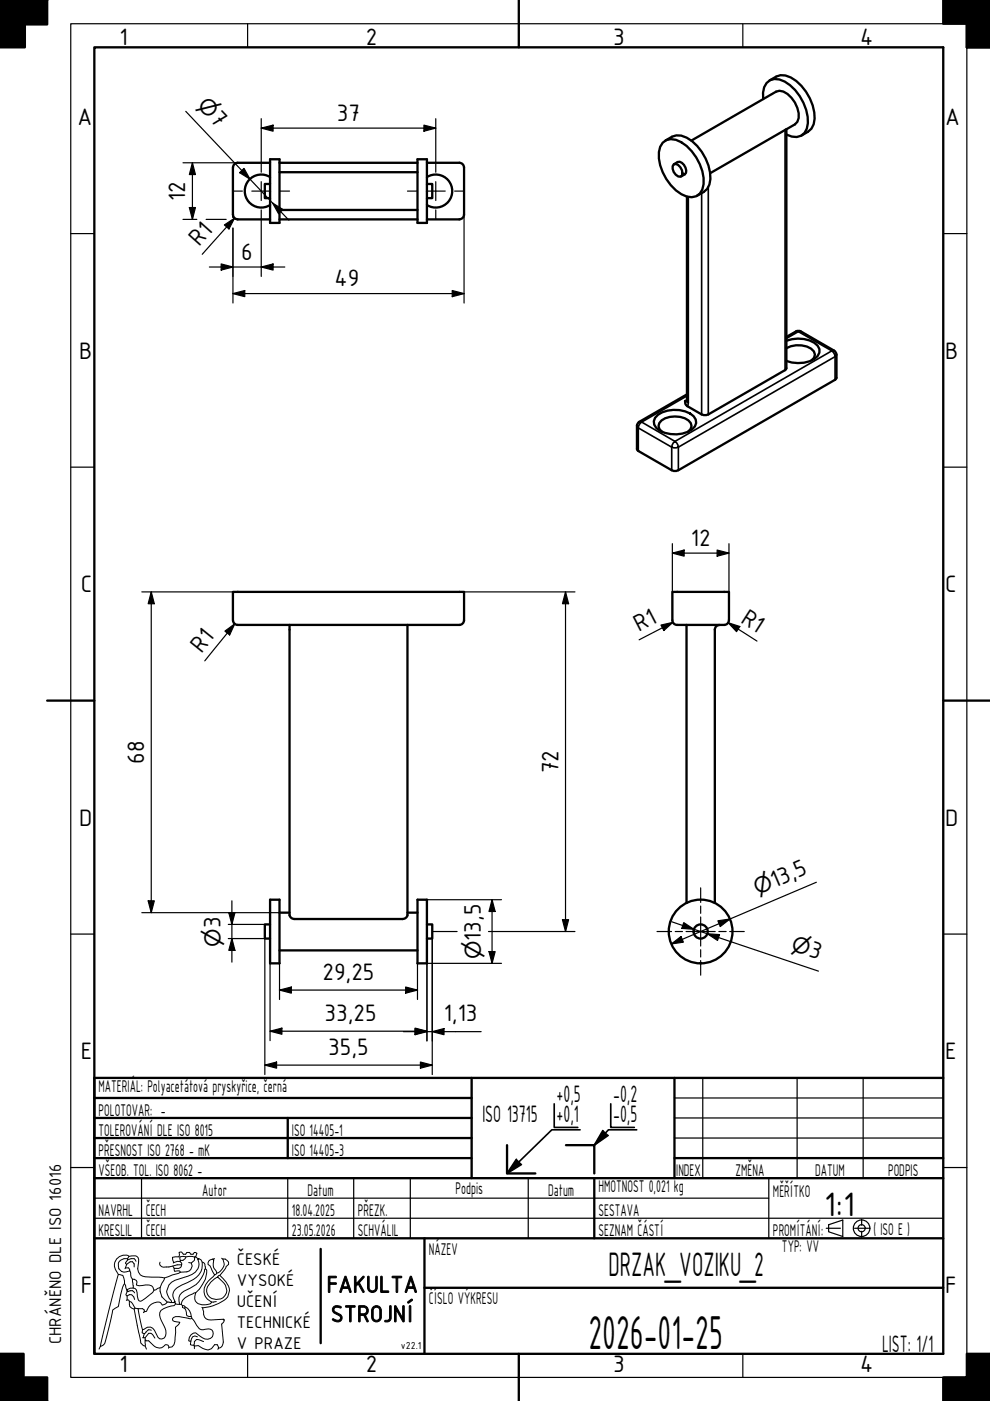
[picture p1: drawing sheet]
<svg xmlns="http://www.w3.org/2000/svg" width="210mm" height="297mm" viewBox="0 0 210 297" stroke-linecap="round" stroke-linejoin="round" font-family="sans-serif">
<!-- layer: Viditelna silna -->
<g fill="none" stroke="#000" stroke-width=".49">
<path d="M0 0h10zM5.3 0v10h-5.3v-10v5.2h10v-5.2M163.2 17.1a3.9 3.9 0 0 1 5.6 .1 10.6 10.6 0 0 1 3.9 8 3.7 3.7 0 0 1-2.8 3.6M205 5v5h5h-5v-10h5h-10v5h10M57.3 34.5h-6.9a1.02 1.02 0 0 0-1 1v10a.99 .99 0 0 0 1 1M57.3 39h-1.2v3h1.2M57.3 33.8h2v13.5h-2zM57.3 37.6a3.5 3.5 0 0 0-5.4 2.9 3.5 3.5 0 0 0 5.4 3M59.3 34.5h29.2M59.3 36.5h29.2M88.5 33.8h2v13.5h-2zM90.5 37.6a3.5 3.5 0 0 1 5.4 2.9 3.5 3.5 0 0 1-5.4 3"/>
<path d="M90.5 34.5h6.9a1.02 1.02 0 0 1 1 1v10a.99 .99 0 0 1-1 1M90.5 39h1.1v3h-1.1M140.5 30.3a3 3 0 0 1 3.9-.2 10.4 10.4 0 0 1 4.8 9 2.7 2.7 0 0 1-3.6 2.6 10 10 0 0 1-5.9-9.4l.3-1.2zM141.1 29.8a4 4 0 0 1 5.6 .1 10.6 10.6 0 0 1 3.9 8 3.7 3.7 0 0 1-2.8 3.6M142.8 34.8a1.48 1.48 0 0 1 1.8 1.3l.1 .6-.1 .5-.4 .3a1.83 1.83 0 0 1-1.4-2.7zM142.9 34.8l.8-.4a1.66 1.66 0 0 1 1.8 1.7l-.1 .5-.2 .4-.8 .4M146.6 29.8l17.9-10.4a2.85 2.85 0 0 1 3.3 1.3 6 6 0 0 1 1.5 4.3 3.7 3.7 0 0 1-2.7 2.5l-16 9.2M161.8 21a3.7 3.7 0 0 1 1.5-4 4 4 0 0 1 4.2 1.1 10.6 10.6 0 0 1 3.8 8 2.72 2.72 0 0 1-3.4 2.9l-1.2-.5M166.7 27.4v50.9l-17 9.7-.9-.1-3.1-1.8-.4-.5-.1-.6M50.4 46.5h6.9M59.3 46.5h29.2M59.3 44.5h29.2"/>
<path d="M90.5 46.5h6.9M145.7 41.7l-.1 43.5M166.7 71.4l2.1-1.1 .7-.1 7.6 4.3 .3 .7-.1 5.1-33.9 19.6-1-.2-7.3-4.3-.1-5.1 .2-.5 .3-.4M166.7 72.2a6.4 6.4 0 0 1 6.7 1.1 1.81 1.81 0 0 1-.7 2.8 6.9 6.9 0 0 1-6 .4M166.7 73.8a4.9 4.9 0 0 1 5.9 .7l.2 .7-.2 .6-.5 .6M139.5 87.9a6.6 6.6 0 0 1 7.6 .4 1.75 1.75 0 0 1-.4 2.7 6.6 6.6 0 0 1-7.5-.3 1.76 1.76 0 0 1 .3-2.8zM140.3 91.5a1.4 1.4 0 0 1 0-2.4 5.3 5.3 0 0 1 5.7 0 1.39 1.39 0 0 1-.1 2.4M145.7 83.6l-10.2 5.8M49.4 125.5h49v6a.99 .99 0 0 1-1 1h-47a.99 .99 0 0 1-1-1zM61.4 132.5v61.5a1.05 1.05 0 0 0 1 .9h23a1.05 1.05 0 0 0 1-.9v-61.5M142.6 125.5h12l-.1 6a.99 .99 0 0 1-.9 1h-10.1a.99 .99 0 0 1-.9-1zM145.6 132.5v59"/>
<path d="M151.6 133.5v58M152.6 132.5a.99 .99 0 0 0-1 1M57.3 196h-1.2v3h1.2M57.3 190.8h2v13.4h-2zM59.3 193.5h2.1M86.4 193.5h2.1M88.5 190.8h2v13.4h-2zM90.5 196h1.1v3h-1.1M59.3 201.5h29.2M20 237h80M20 232.8h80M61 237v8.5"/>
<path d="M100 228.5v21.3M20 245.5h80M20 241.3h80M107.5 242.8v6h6M120 242.8h6v6M143 245.5h57M0 292h10v5h-10zM0 287h5v10h-5M210 287h-5v5h-5v5h10"/>
<circle cx="148.6" cy="197.5" r="1.5"/>
<circle cx="148.6" cy="197.5" r="6.8"/>
</g>
<g fill="none" stroke="#000" stroke-width=".35">
<path d="M150.2 39.7v48.2M166.4 27.6v50.9M145.9 41.8v43.6M148.8 40.9v47M166.7 71.8l2.6-1.5 7.1 4.1-33.3 19.2M168.8 70.3h1M176.8 74.3l-.4 .1 .6 .8 .1 .4 .3-.4M135.3 95.6v-4.9l7.1 4.1v4.9M135.5 89.4l.5 .1M136 89.5l-.3 .3-.4 .9-.3-.4M136 89.5l7.1 4.1M142.8 93.9l.3-.3 .4 .3 .3 .9-.4 .2-1-.2z"/>
<path d="M145.7 85l.2 .4M145.7 84.8l-.5 .2 .4 .1M145.7 83.9l-9.7 5.6M145.9 85.4l-.2 .7M177.1 80.5v-4.9l-33.3 19.2v4.9M117.5 234v5h5M123 239.5h-6l-9.5 9.3M127.8 239.7l-1.8 3.1M129.5 234v5h5M135 239.5h-6l-3 3.3 2.9-2.1M109.5 245.8l-2 3 3.1-1.9"/>
</g>
<g fill="#000">
<path d="M0 -.1h5.3v10.1h-5.3z" fill-rule="evenodd"/>
<path d="M0 -.1h10v5.3h-10z" fill-rule="evenodd"/>
<path d="M200 0h10v10h-5v-5h-5z" fill-rule="evenodd"/>
<path d="M0 287h5v10h-5z" fill-rule="evenodd"/>
<path d="M0 292h10v5h-10z" fill-rule="evenodd"/>
<path d="M200 292h5v-5h5v10h-10z" fill-rule="evenodd"/>
</g>
<!-- layer: Viditelna tenka -->
<path d="M109.5 245.8l1.1 1.1-3.1 1.9zM127.8 239.7l1.1 1-2.9 2.1z" fill="#000"/>
<g fill="none" stroke="#000" stroke-width=".25">
<path d="M15 5h190v287h-190zM52.5 5v5M157.5 5v5M15 49.5h5M200 49.5h5M15 99h5M200 99h5M15 198h5M200 198h5M127.8 239.7l1.1 1M149 228.5v21.3M169 228.5v21.3"/>
<path d="M183 228.5v21.3M15 247.5h5M20 254h143M87 249.8v12.7M109.5 245.8l1.1 1.1M200 247.5h5M52.5 287v5M157.5 287v5"/>
</g>
<!-- layer: Ramecek -->
<path d="M20 10h180v277h-180zM110 0v10M10 148.5h10M200 148.5h10M110 287v10" fill="none" stroke="#000" stroke-width=".49"/>
<!-- layer: LEV CVUT -->
<g fill="none" stroke="#000" stroke-width=".21">
<path d="M25.1 270.2l-2 7.7-1.8 7.6a1.38 1.38 0 0 0 1.1-1.3l1.5-6.4 1.2-.8 .2-1.1a7.8 7.8 0 0 1 1.1-3.7M26.4 272.2l.5 1.3M26.6 268.8l-.1 .2M26.9 268.1l.7-.6h.5l.3 .5v.6M27 273.7l.1 .1M27 273.7v.1h.1M27 273.8l-.3 .7 .1 .2 .2 .1 .4-.3h.5l.5 .5 .1 .5M27 274.8v.8l-.2 .1M27 275.6h.3l.1 .3 .5 .2 .7 1.3 .7 .1M27.1 267.1l.7-.2h.6l.4 .5M27.1 267.1v-.2a1.5 1.5 0 0 0-2 1.6 1.5 1.5 0 0 0 2.4 1l-.3-.7h-.6M27.1 267.1l-.5 .7 .3 .3-.3 .7"/>
<path d="M27.1 273.8l1-.1 .4 .4M27.3 266.4l-.2 .5M27.4 275.9a1.19 1.19 0 0 0 1 1.7l.2-.2M27.5 269.5l.3 1.3 .3 .4M28.1 271.2h.3l.5 .3 .2 .3-.2 .6 .6 .2a4.9 4.9 0 0 1 2.6 0l.5 1 1.3-.6M28.1 271.2l.2 1.9h-.7l-.7 .4 .1 .2M28.3 273.1l.6 .4 .4 2.1a.52 .52 0 0 0 .9 .1l2.1-1.6 .3-.5M28.4 277.6l1.4 6.6a1.15 1.15 0 0 0 1 1.2l.3 .6M29.3 277.5h.9l.4 .3v.3M30.6 278.1l-.2 .2M33.9 273a2.75 2.75 0 0 0 1.4 2.9l.1 .2M33.9 267.6l-.1 .3a.79 .79 0 0 0 .8 .8 7 7 0 0 0 3-.5h.9"/>
<path d="M34.9 271l-1 2M35.4 276.1l-.4 .4-.6 .2-.3-.5a2.43 2.43 0 0 0-3 1.8l-.5 .1M36.4 276.2h.5M36.6 268.4l.3 .5M36.8 267.7l.9-.3 .5 .1 .3 .3v.4M36.8 267.7l-.1 .1M36.9 276.2h.3v.2l.8 .1M37.1 276v.1M37.2 276.4l-.3 .4a5.8 5.8 0 0 0-2.8 1 2.01 2.01 0 0 0 .1 2.2 4.3 4.3 0 0 1 .9 3.2l-.3 .5-.5 .2-.5-.1-.3-.3a3.3 3.3 0 0 0-1.6-2.1h-.6l-1.1 .5-.9-4.4M38 276.5h.4M38.2 267.2l-.1-.7 .7-.1 2.5 .1-.1 .7-.6 .6M38.2 269.7l-3.3 1.3-4.1-.3a1.62 1.62 0 0 1-1.6-1.7l.2-1.4-.1-1a1.61 1.61 0 0 0-2-.2l-.1-.1a2.16 2.16 0 0 0-2.3 .5 2.16 2.16 0 0 0-.4 2.3l.6 1.1 .9 .2 .4 1.2v.6"/>
<path d="M38.2 267.2v.3M38.4 276.5l.3 .3M38.5 268.2l-.2 .5-.4 .2h-1l.1 .7 1-.2 .2 .3M38.7 276.8l.4 .1a2.62 2.62 0 0 1 1.5 2.2l-1-.1-.1-.3a1.3 1.3 0 0 0-.8-1.5zM39.3 277.1l-.1 .3M39.4 266.5l-.1 .4-.5 .3h-.6M40 267.7l.6 .1a1.29 1.29 0 0 1-1 1.9h-1.4M40.6 279.1l.1 .4 .3 .3a5.3 5.3 0 0 0 1.6 2.1h.6a1.52 1.52 0 0 1 1.9 .4 1.34 1.34 0 0 1-.6 1.5 1.34 1.34 0 0 1-1.6-.2l-1.4-1a1.55 1.55 0 0 0-1.5 1.7l.5 .1 .3-1 .5-.2 .6 .2M40.7 279.5l-.5 .1a4.9 4.9 0 0 0-3.4-.2l-.2 .3v.3l1.5 .4-.3 .5-.6 .5-.1 2.2a2.38 2.38 0 0 1-.6 2l-.7 .1a.56 .56 0 0 0-.7-.6 1.66 1.66 0 0 1-2.8-.1l-.8-.7h-.7v-.7h-.6M41.3 266.5h.2M41.5 274.1l-.6 .2a3.2 3.2 0 0 0-2.5 2.2M41.5 266.5l.3-.8-.3-.1-.3-.1-.3 .4h-.4l-.3-.4h-.6l-.2 .4h-.5l-.4-.4h-.3h-.2v1l-1.4 .1 .2 1.1"/>
<path d="M41.5 274.1a1.62 1.62 0 0 0 1.3 2.5h.8a1.11 1.11 0 0 0 1.2-.5M41.5 266.5l.5 .4M42 267a2.32 2.32 0 0 1-1.3 3.2l-3.6 1.2a2.52 2.52 0 0 0-.8 4.4l.1 .4-1-.1M42.1 266.9h-.1v.1M42.1 266.9l.5 .2 .3 .5 .4 .2 .2 1.2M42.1 266.9l-.1 .1M42.8 277.2l.2 .1M42.9 267.6a3.5 3.5 0 0 1-1.9 3.7l-1.2 .6a4.3 4.3 0 0 0-3 2.1 2.11 2.11 0 0 0 .3 2l-.2 .2M43 277.3l.2 .7a1.43 1.43 0 0 0 1.6 1.9l2.6-.2 .1 .2-.1-.2M43.5 269a.73 .73 0 0 1 .3 .9 7.5 7.5 0 0 1-2.3 4.2M43.5 269l-.1 .2a5.2 5.2 0 0 1-3.1 3.9 2.68 2.68 0 0 0-2.3 2.8v.6M44.2 267.4l.9-.5 .2 .3a2.16 2.16 0 0 0 .6 2.4l.1 .3-.5 .4-.9-1.9-.5-.3z"/>
<path d="M45.3 266.9v.1M45.5 266.9h-.4M45.5 270.3l-.3 .4a3.4 3.4 0 0 0-1.6 4.2l.4 .5 .8 .7M45.9 276l-1.1 .1M46.6 270.4a5.3 5.3 0 0 1 2.1 3.3 3.1 3.1 0 0 1-2.3 2.7 9.3 9.3 0 0 1-3.4 .9M47 266.8l.3 .1M47.3 266.9h.4l.3 .2a.75 .75 0 0 1 .2 1.2l-.3 .2-.3 .8-1.5 1.5a3.9 3.9 0 0 0-2.3 3 2.15 2.15 0 0 0 3.4 1.4 2.15 2.15 0 0 0-.2-3.6l-.9-.8M47.3 266.9a2.09 2.09 0 0 1-1.3 3M47.5 279.9l-.1 .5-.4 .3 .4 3.8a1.22 1.22 0 0 1-1.1 1.3l-.2-.7h-.6l-.7 .8-.7 .3-1.1-.3-.9-.6-.9 .1M21.3 285.5l-.3 .5M30.2 281.9l-.1 .7 .5 .2 .8-.9 .7 .1M30.6 282.8l-.2 .8"/>
<path d="M30.8 283.6l.7-.9h.5l.8 1M30.8 284.1l.2 .2M30.8 284.3v1.1M35.8 285.7l-.1 .1M40.5 284.4l-.1 .7 .7 .1M41.1 285.2l.1 .2M41.2 285.4v.5M43.2 284.5l-1.5-.5-.5 .5-.1 .7M46.3 285.8l-.2 .2"/>
</g>
<!-- layer: Osa -->
<g fill="none" stroke="#000" stroke-width=".25">
<path d="M55.4 34.5v2M55.4 38.5v4M92.4 34.5v2M92.4 38.5v4M49.4 40.5h2M53.4 40.5h4M55.4 44.5v2M59.4 40.5h2M86.4 40.5h2M90.4 40.5h4M92.4 44.5v2M96.4 40.5h2"/>
<path d="M139.3 197.5h3.1M143.2 197.5h1.5M145.5 197.5h6.1M148.6 188.2v3.1M148.6 192.1v1.5M148.6 194.4v6.2M152.4 197.5h1.6M154.7 197.5h3.1M148.6 201.4v1.5M148.6 203.7v3.1M182.7 258.5v1.3M175.2 260.4h3"/>
<path d="M181.2 260.4h3M182.7 261.1v1.2"/>
</g>
<!-- layer: Viditelna silna -->
<g fill="none" stroke="#000" stroke-width=".25">
<path d="M143 237h57M143 232.8h57M143 241.3h57M178.7 258.7v3.5l-3-1v-1.5"/>
<circle cx="182.7" cy="260.4" r="1.75"/>
<circle cx="182.7" cy="260.4" r=".75"/>
</g>
<path d="M20 258.3h180M30 249.8v12.7M61 249.8v12.7M75 249.8v12.7M112 249.8v12.7M163 249.8v12.7M178.7 258.7l-3 1" fill="none" stroke="#000" stroke-width=".25"/>
<!-- layer: LEV CVUT -->
<path d="M68 264.8v20" fill="none" stroke="#000" stroke-width=".49"/>
<path d="M143 228.5v21.3M200 228.5h-180v58.5M20 249.8h180M126 249.8v12.7M20 262.5h180M90 273h110M90 262.5v24.5" fill="none" stroke="#000" stroke-width=".49"/>
<g fill="none" stroke="#000" stroke-width=".25">
<path d="M38.8 34.5h11.6M39.4 23.6l13.6 14.4M40.8 34.5l.6 2.5h-1.3zM40.8 34.5v12M50.8 36.6l.9-.9 1.3 2.3zM51.3 36.1l1.7 1.9M53 38l8.2 8.7M55.4 27.2l2.5-.7v1.3zM55.4 27.2h37M55.4 25.2v9.3M89.9 26.5l2.5 .7-2.5 .6zM92.4 25.2v9.3"/>
<path d="M38.8 46.5h2.9M40.1 44h1.3l-.6 2.5zM43.7 46.5h4.3M44.4 56.6h16M46.9 56l2.5 .6-2.5 .7zM47.6 47.7l2.1-1.4-1.2 2.2zM49.4 45.5v.6M49.4 48.4v15.8M49.7 46.3l-6.8 7.6M49.9 46.5h.5M55.4 56.6l2.5-.6v1.3zM55.4 46.5v12.1"/>
<path d="M57.8 43.1l2.2 1.3-.9 .9zM98.4 45.5v18.7M49.4 62.2l2.5-.6v1.3zM49.4 62.2h49M95.9 61.6l2.5 .6-2.5 .7zM142.6 117.3l2.4-.7v1.3zM142.6 117.3h12M142.6 115.3v10.2M152.1 116.6l2.5 .7-2.5 .6zM154.6 115.3v10.2M30.1 125.5h20.3M32.1 125.5l.6 2.5h-1.3z"/>
<path d="M32.1 125.5v68M47.7 133.8l2.1-1.5-1.1 2.3zM49.8 132.3l-6.4 7.8M97.4 125.5h24.5M119.9 125.5l.7 2.5h-1.3zM119.9 125.5v72M140.1 132.5l2.6-.5-2 1.7zM142.7 132l-7.2 3.7M154.4 132l2.5 .8-.7 1.1zM154.4 132l6.1 3.9M30.1 193.5h29.2M31.4 191h1.3l-.6 2.5z"/>
<path d="M48.4 199h7.7v28.8M48.4 196h7.7M48.5 193.5h1.3l-.6 2.5zM49.2 199l.6 2.5h-1.3zM49.2 191v13M90.5 190.8h15.8M91.6 199v28.8M91.6 197.5h5.3M103.6 197.5h18.3M104.3 190.8l.7 2.4h-1.3zM104.3 190.8v13.4M119.3 195h1.3l-.7 2.5z"/>
<path d="M142.4 195.4l7.6 2.6M145 195.6l2.1 1.4-2.5-.2zM150 198l2.6 .2-.5 1.2zM150 198l23.5 7.9M150 198l2.4 .8M152.2 195.2l2.6-.3-2.1 1.5zM173.1 187.1l-30.7 13M57.3 218.6l2.5-.6v1.3zM57.3 218.6h33.2M57.3 204.2v16.4M59.3 209.9l2.5-.6v1.3zM59.3 209.9h29.2"/>
<path d="M59.3 204.2v7.7M85.5 218.7h16.5M86 209.3l2.5 .6-2.5 .7zM88 218l2.5 .6-2.5 .7zM88 218.1l2.5 .6-2.5 .7zM88.5 204.2v7.7M91.6 218.7l2.5-.6v1.3zM103.7 201.8h1.3l-.7 2.4zM106.3 204.2h-15.8v16.5M142.4 200.1l2-1.5 .5 1.2zM56.1 225.8l2.5-.6v1.3zM56.1 225.8h35.5"/>
<path d="M89.1 225.2l2.5 .6-2.5 .7z"/>
</g>
<g fill="#000">
<path d="M40.8 34.5l.6 2.5h-1.3zM50.8 36.6l.9-.9 1.3 2.3zM55.4 27.2l2.5-.7v1.3zM89.9 26.5l2.5 .7-2.5 .6zM40.1 44h1.3l-.6 2.5zM46.9 56l2.5 .6-2.5 .7zM47.6 47.7l2.1-1.4-1.2 2.2zM55.4 56.6l2.5-.6v1.3zM57.8 43.1l2.2 1.3-.9 .9zM49.4 62.2l2.5-.6v1.3zM95.9 61.6l2.5 .6-2.5 .7zM142.6 117.3l2.4-.7v1.3z"/>
<path d="M152.1 116.6l2.5 .7-2.5 .6zM32.1 125.5l.6 2.5h-1.3zM47.7 133.8l2.1-1.5-1.1 2.3zM119.9 125.5l.7 2.5h-1.3zM140.1 132.5l2.6-.5-2 1.7zM154.4 132l2.5 .8-.7 1.1zM31.4 191h1.3l-.6 2.5zM48.5 193.5h1.3l-.6 2.5zM104.3 190.8l.7 2.4h-1.3zM119.3 195h1.3l-.7 2.5zM142.4 200.1l2-1.5 .5 1.2zM145 195.6l2.1 1.4-2.5-.2z"/>
<path d="M150 198l2.6 .2-.5 1.2zM152.2 195.2l2.6-.3-2.1 1.5zM49.2 199l.6 2.5h-1.3zM57.3 218.6l2.5-.6v1.3zM59.3 209.9l2.5-.6v1.3zM86 209.3l2.5 .6-2.5 .7zM88 218l2.5 .6-2.5 .7zM88 218.1l2.5 .6-2.5 .7zM91.6 218.7l2.5-.6v1.3zM103.7 201.8h1.3l-.7 2.4zM56.1 225.8l2.5-.6v1.3zM89.1 225.2l2.5 .6-2.5 .7z"/>
</g>
<text font-size="10.9" x="124.7" y="286">2026-01-25</text>
<g font-size="7.7">
<text x="174.8" y="257.8">1:1</text>
<text x="129" y="270.5">DRZAK_VOZIKU_2</text>
</g>
<g font-size="5.4">
<text x="25.4" y="9.6">1</text>
<text x="77.5" y="9.6">2</text>
<text x="130" y="9.6">3</text>
<text x="182.4" y="9.6">4</text>
<text x="16.4" y="26.5">A</text>
<text x="44.4" y="25.4" transform="rotate(47 44.4 25.4)">7</text>
<text x="71.4" y="25.6">37</text>
<text x="200.4" y="26.5">A</text>
<text x="39.3" y="42.6" transform="rotate(-90 39.3 42.6)">12</text>
<text x="42.2" y="52.3" transform="rotate(-48 42.2 52.3)">R1</text>
<text x="51.2" y="55.1">6</text>
<text x="70.9" y="60.7">49</text>
<text x="16.8" y="76">B</text>
<text x="200.4" y="76">B</text>
<text x="146.5" y="115.7">12</text>
<text x="17.1" y="125.5">C</text>
<text x="200.4" y="125.5">C</text>
<text x="156.8" y="131.8" transform="rotate(33 156.8 131.8)">R1</text>
<text x="135.5" y="134" transform="rotate(-27 135.5 134)">R1</text>
<text x="42.7" y="138.6" transform="rotate(-51 42.7 138.6)">R1</text>
<text x="30.5" y="161.9" transform="rotate(-90 30.5 161.9)">68</text>
<text x="118.4" y="163.9" transform="rotate(-90 118.4 163.9)">72</text>
<text x="16.8" y="175">D</text>
<text x="200.4" y="175">D</text>
<text x="164.2" y="188.2" transform="rotate(-23 164.2 188.2)">13,5</text>
<text x="46.8" y="196.8" transform="rotate(-90 46.8 196.8)">3</text>
<text x="101.9" y="199.5" transform="rotate(-90 101.9 199.5)">13,5</text>
<text x="171.3" y="202.6" transform="rotate(19 171.3 202.6)">3</text>
<text x="68.4" y="207.7">29,25</text>
<text x="68.8" y="216.4">33,25</text>
<text x="94.1" y="216.5">1,13</text>
<text x="17.1" y="224.5">E</text>
<text x="69.6" y="223.6">35,5</text>
<text x="200.4" y="224.5">E</text>
<text x="118" y="233.6">+0,5</text>
<text x="130" y="233.6">-0,2</text>
<text x="102.3" y="237.8">ISO 13715</text>
<text x="118" y="237.8">+0,1</text>
<text x="130" y="237.8">-0,5</text>
<text x="17.1" y="274">F</text>
<text x="69.3" y="274">FAKULTA</text>
<text x="200.4" y="274">F</text>
<text x="70.1" y="280.3">STROJNÍ</text>
<text x="187" y="286.5">LIST: 1/1</text>
<text x="25.4" y="290.9">1</text>
<text x="77.5" y="290.9">2</text>
<text x="130" y="290.9">3</text>
<text x="182.4" y="290.9">4</text>
</g>
<g font-size="4.6">
<text x="41.7" y="22.5" transform="rotate(47 41.7 22.5)">⌀</text>
<text x="160.6" y="189.8" transform="rotate(-23 160.6 189.8)">⌀</text>
<text x="46.8" y="200.7" transform="rotate(-90 46.8 200.7)">⌀</text>
<text x="101.9" y="203.4" transform="rotate(-90 101.9 203.4)">⌀</text>
<text x="167.5" y="201.3" transform="rotate(19 167.5 201.3)">⌀</text>
</g>
<g font-size="3.9">
<text x="20.9" y="231.5">MATERIÁL: Polyacetátová pryskyřice, černá</text>
<text x="20.9" y="236.5">POLOTOVAR: -</text>
<text x="20.9" y="245">PŘESNOST ISO 2768 - mK</text>
<text x="20.9" y="240.8">TOLEROVÁNÍ DLE ISO 8015</text>
<text x="61.9" y="245">ISO 14405-3</text>
<text x="61.9" y="240.8">ISO 14405-1</text>
<text x="20.9" y="249.3">VŠEOB. TOL. ISO 8062 -</text>
<text x="143.4" y="249.3">I</text>
<text x="143.8" y="249.3">NDEX</text>
<text x="155.9" y="249.3">ZMĚNA</text>
<text x="172.8" y="249.3">DATUM</text>
<text x="188.3" y="249.3">PODPIS</text>
<text x="20.9" y="257.8">NAVRHL</text>
<text x="30.9" y="257.8">ČECH</text>
<text x="42.9" y="253.5">Autor</text>
<text x="61.9" y="257.8">18.04.2025</text>
<text x="65.2" y="253.5">Datum</text>
<text x="75.9" y="257.8">PŘEZK.</text>
<text x="96.6" y="253.2">Podpis</text>
<text x="116.2" y="253.5">Datum</text>
<text x="126.9" y="252.8">HMOTNOST 0,021 kg</text>
<text x="126.9" y="257.8">SESTAVA</text>
<text x="163.9" y="253.8">MĚŘÍTKO</text>
<text x="20.9" y="262">KRESLIL</text>
<text x="30.9" y="262">ČECH</text>
<text x="61.9" y="262">23.05.2026</text>
<text x="75.9" y="262">SCHVÁLIL</text>
<text x="126.9" y="262">SEZNAM ČÁSTÍ</text>
<text x="163.9" y="262">PROMÍTÁNÍ:</text>
<text x="185.2" y="261.8">( ISO E )</text>
<text x="50.2" y="268.2">ČESKÉ</text>
<text x="90.9" y="266">NÁZEV</text>
<text x="165.8" y="265.5">TYP: VV</text>
<text x="50.2" y="272.7">VYSOKÉ</text>
<text x="50.2" y="277.1">UČENÍ</text>
<text x="50.2" y="281.6">TECHNICKÉ</text>
<text x="90.9" y="276.5">ČÍSLO VÝKRESU</text>
<text x="13" y="285" transform="rotate(-90 13 285)">CHRÁNĚNO DLE ISO 16016</text>
<text x="50.2" y="286">V PRAZE</text>
</g>
<text font-size="2.3" x="85" y="286">v22.1</text>
</svg>
